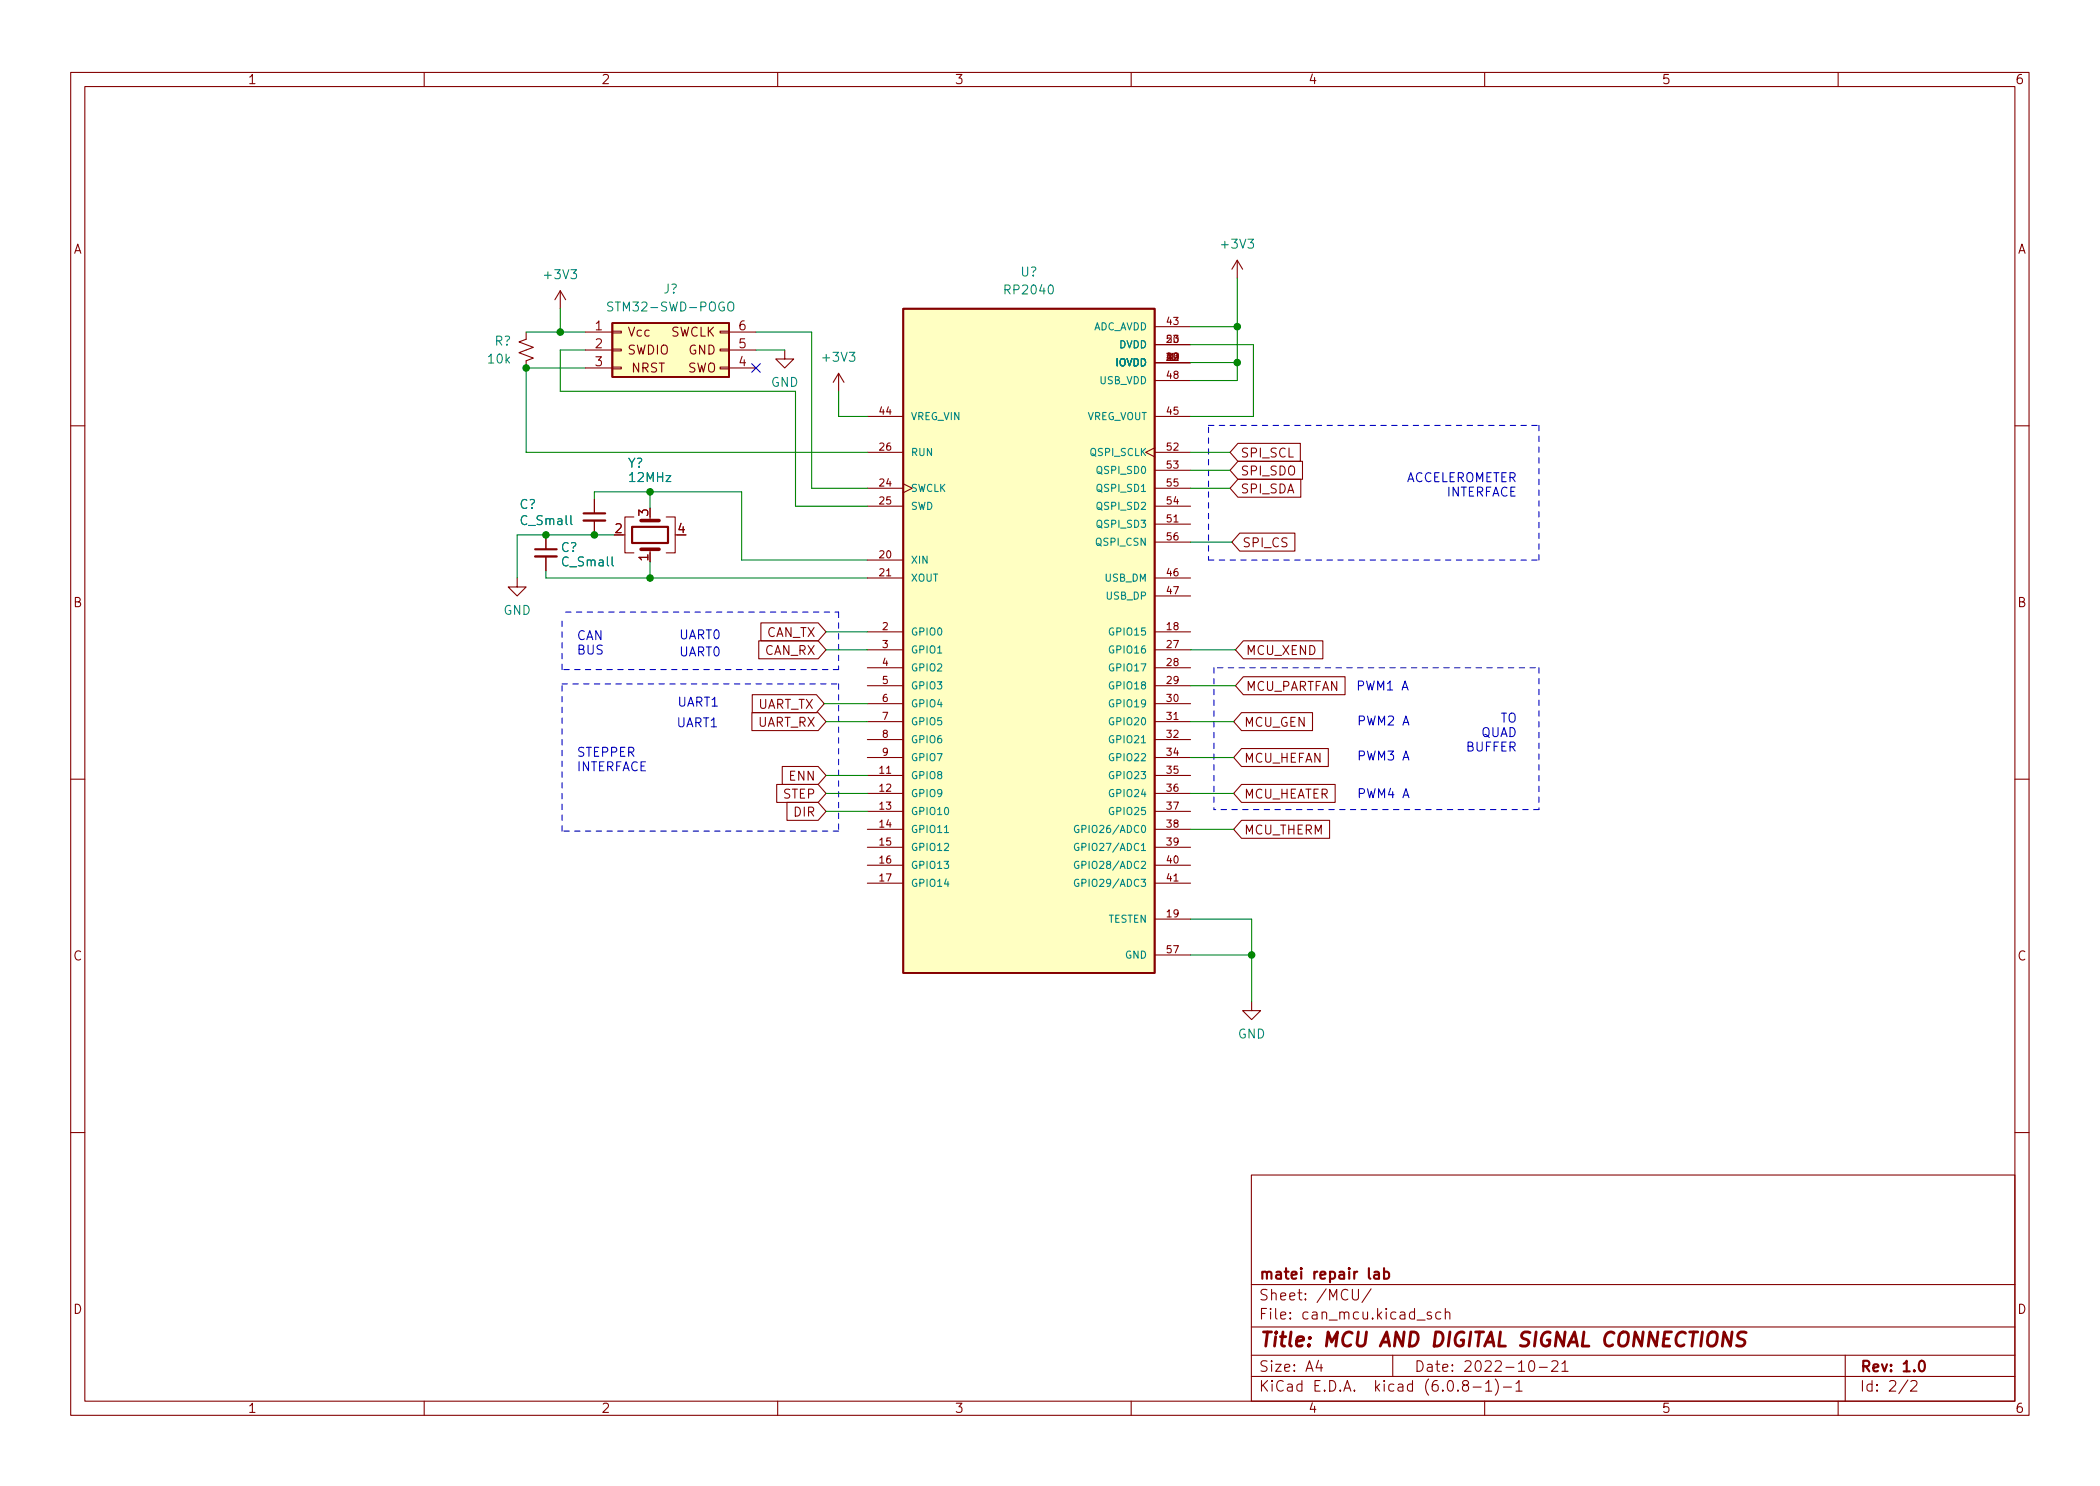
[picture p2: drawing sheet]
<svg xmlns="http://www.w3.org/2000/svg" width="297mm" height="210mm" viewBox="0 0 297 210" stroke-linecap="round" stroke-linejoin="round" font-family="sans-serif">
<g fill="none" stroke="#840000" stroke-width=".15">
<path d="M10 10.2h277v190.1h-277zM12 12.2h273v186.1h-273zM60 10.2v2M110 10.2v2M160 10.2v2M210 10.2v2M260 10.2v2M175 36.8l-.8 1.3M175 36.8v2.6M175 36.8l.8 1.3M74.4 47v1l-1 .4 2 .7-2 .8 2 .8-1 .3v1.1M79.2 41.1l-.7 1.3"/>
<path d="M79.2 41.1v2.6M79.2 41.1l.8 1.3M82.8 47h3.8M82.8 49.5h3.8M82.8 52.1h3.8M86.6 51.9h1.3v.3h-1.3zM86.6 49.4h1.3v.3h-1.3zM86.6 46.9h1.3v.2h-1.3zM101.9 51.9h1.2v.3h-1.2zM101.9 49.4h1.2v.3h-1.2zM101.9 46.9h1.2v.2h-1.2zM103.1 47h3.8"/>
<path d="M103.1 49.5h3.8M103.1 52.1h3.8M111 49.5v1.3h1.3l-1.3 1.3-1.3-1.3h1.3M118.6 52.8l-.7 1.3M118.6 52.8v2.6M118.6 52.8l.8 1.3M122.7 58.9h5.1M163.3 51.3h5.1M163.3 48.8h5.1M163.3 46.2h5.1M163.3 58.9h5.1M163.3 53.8h5.1"/>
<path d="M10 60.2h2M77.2 75.7v2M77.2 78.7v2.1M84.1 70.6v2M84.1 73.7v2M89.7 73.1h-1.3v5.1h1.3M91.9 73.1v.6M91.9 77.7v.5M94.2 73.1h1.3v5.1h-1.3M122.7 79.2h5.1M122.7 69.1h5.1M122.7 71.6h5.1"/>
<path d="M122.7 64h5.1M127.8 68.4l1.2 .7-1.2 .6M163.3 63.4l-1.2 .6 1.2 .6M163.3 69.1h5.1M163.3 71.6h5.1M163.3 64h5.1M163.3 74.2h5.1M163.3 66.5h5.1M163.3 76.7h5.1M175.1 62.7h8.8v2.6h-8.8l-1.1-1.3zM175.1 65.3h9.1v2.5h-9.1l-1.1-1.3zM175.1 67.8h8.9v2.6h-8.9l-1.1-1.3z"/>
<path d="M175.4 75.4h7.8v2.6h-7.8l-1.2-1.3zM285 60.2h2M73.2 81.8v1.3h1.2l-1.2 1.2-1.3-1.2h1.3M106.4 98.3h9.1l1.1 1.3-1.1 1.2h-9.1zM107.3 90.7h8.4l1.1 1.2-1.1 1.3h-8.4zM107.6 88.1h8.1l1.1 1.3-1.1 1.3h-8.1zM122.7 89.4h5.1M122.7 81.8h5.1M122.7 91.9h5.1M122.7 94.5h5.1M122.7 97h5.1M122.7 99.6h5.1"/>
<path d="M163.3 89.4h5.1M163.3 81.8h5.1M163.3 91.9h5.1M163.3 94.5h5.1M163.3 97h5.1M163.3 99.6h5.1M163.3 84.3h5.1M175.9 90.7h11.2v2.5h-11.2l-1.1-1.3zM175.9 95.8h14.4v2.5h-14.4l-1.1-1.3zM10 110.2h2M106.4 100.8h9.3l1.1 1.3-1.1 1.3h-9.3zM109.9 111h5.8l1.1 1.3-1.1 1.2h-5.8z"/>
<path d="M110.6 108.5h5.1l1.1 1.2-1.1 1.3h-5.1zM111.3 113.5h4.4l1.1 1.3-1.1 1.3h-4.4zM122.7 109.7h5.1M122.7 112.3h5.1M122.7 114.8h5.1M122.7 117.3h5.1M122.7 119.9h5.1M122.7 102.1h5.1M122.7 104.6h5.1M122.7 107.2h5.1M163.3 109.7h5.1M163.3 112.3h5.1"/>
<path d="M163.3 114.8h5.1M163.3 117.3h5.1M163.3 119.9h5.1M163.3 102.1h5.1M163.3 104.6h5.1M163.3 107.2h5.1M175.6 105.9h12.3v2.6h-12.3l-1.1-1.3zM175.6 111h13.3v2.5h-13.3l-1.1-1.2zM175.6 100.8h10v2.6h-10l-1.1-1.3zM175.6 116.1h12.5v2.5h-12.5l-1.1-1.3zM285 110.2h2M122.7 122.4h5.1"/>
<path d="M122.7 125h5.1M163.3 122.4h5.1M163.3 125h5.1M163.3 130h5.1M163.3 135.1h5.1M177 141.7v1.3h1.3l-1.3 1.3-1.2-1.3h1.2M10 160.2h2M177 166.3h108v32h-108zM285 160.2h2M60 198.3v2M110 198.3v2M160 198.3v2"/>
<path d="M177 194.8h108M177 191.8h108M177 187.8h108M177 181.8h108M186.5 192.5l-.4 1h1M186.9 193v1M191.3 182.4v1.2l.3 .3h.4l.1-.3v-1.2M193.9 182.4l-1.3 1.9M197 191.8v3M200.4 186.8h1.2M202.4 185.7l-.3-.1-.2 .2v.3l.5 .1 .1 .1-.1 .3h-.1h-.4M203.8 185.7l-.4-.1-.3 .3v.4l.1 .3h.2h.4"/>
<path d="M204.4 185.8a.37 .37 0 0 1 .7 0v.8M204.4 185.1v1.5M207.1 196l-.1-.1a.31 .31 0 0 1-.1-.3 .31 .31 0 0 1 .2-.3l.5 .1a.31 .31 0 0 1 .1 .3 .31 .31 0 0 1-.3 .3h-.3l-.2 .3v.4l.2 .1h.5l.1-.3-.1-.4-.2-.1M208.4 196.3h1.1M210 198.3v2M210.1 195.8l.5-.5v1.5M210.1 196.8h.9M211.5 195.1a1.72 1.72 0 0 1 0 2.3M212.6 196.3h1.2M214.4 195.8l.5-.5v1.5M214.4 196.8h.9M216.4 192.6a.36 .36 0 0 1 .6 .2 .77 .77 0 0 1-.4 1.2 1 1 0 0 1-.2-1.4z"/>
<path d="M217.7 193.5h1.2M219.5 192.7l.2-.2 .5 .1a.41 .41 0 0 1 .1 .6l-.9 .8h1M220.9 193l.5-.5v1.5M220.9 194h.9M260 198.3v2M261 191.8v6.5M269.9 195.3l-1.3 1.9M270.3 195.5l.2-.2 .5 .1a.41 .41 0 0 1 .1 .6l-.9 .8h1"/>
</g>
<path d="M75.7 77.7h3M82.5 72.6h3.1M89.4 74.5h5.1v2.3h-5.1zM195.8 179.4v1.5M194.4 180l.2-.1 .4 .1 .1 .9M195.1 180.3l-.5 .1a.29 .29 0 0 0-.3 .2 .29 .29 0 0 0 .3 .3h.5M195.8 180l.4-.1 .3 .3v.4l-.2 .3h-.1h-.4M271.6 192.6a.36 .36 0 0 1 .6 .2 .77 .77 0 0 1-.4 1.2 1 1 0 0 1-.2-1.4z" fill="none" stroke="#840000" stroke-width=".3"/>
<path d="M245 188.5l-.2 2-.9-2-.3 2M247 188.6a.85 .85 0 0 0-1.1 .1 .45 .45 0 0 0 .2 .7l.4 .1a.49 .49 0 0 1 .3 .5 .49 .49 0 0 1-.4 .5l-.8-.1" fill="none" stroke="#840000" stroke-width=".4"/>
<path d="M75.7 78.7h3M82.5 73.7h3.1" fill="none" stroke="#840000" stroke-width=".33"/>
<g fill="#ffffc2" stroke="#ffffc2" stroke-width=".14">
<path d="M127.8 43.7h35.5v94h-35.5z"/>
<path d="M86.6 45.7h16.5v7.6h-16.5z"/>
</g>
<path d="M86.6 45.7h16.5v7.6h-16.5zM127.8 43.7h35.5v94h-35.5z" fill="none" stroke="#840000" stroke-width=".25"/>
<path d="M86.7 42.8l-.5-.1-.2 .2v.3l.6 .3 .1 .3-.3 .2-.5-.1M103.1 42.8a.42 .42 0 0 1 .5 0 .42 .42 0 0 1 .2 .4v.4a.42 .42 0 0 1-.4 .4 .42 .42 0 0 1-.5-.4v-.4zM133.6 117.8h.6M152.6 116.8a.47 .47 0 0 0-.6 .5 .47 .47 0 0 0 .6 .5v-.4h-.2M152.6 119.4a.47 .47 0 0 0-.6 .4 .47 .47 0 0 0 .6 .5v-.4h-.2M152.6 121.9a.47 .47 0 0 0-.6 .5 .47 .47 0 0 0 .6 .4v-.4h-.2M152.6 124.5a.47 .47 0 0 0-.6 .4 .47 .47 0 0 0 .6 .5v-.4h-.2" fill="none" stroke="#008484" stroke-width=".15"/>
<path d="M90.7 77.7h2.5M90.7 73.7h2.5" fill="none" stroke="#840000" stroke-width=".51"/>
<g fill="none" stroke="#0000c2" stroke-width=".15" stroke-dasharray=".8 .8">
<path d="M170.9 60.4v18.8M170.9 60.2h46.8M170.9 79.2h46.8M217.7 79.2v-19M79.5 87.9v6.8M79.5 96.8h39.1M80 86.6h38.6M118.6 86.6v8.1M118.6 96.8v20.8M118.6 94.7h-39.1M171.7 94.5v20M172.2 94.5h45.5"/>
<path d="M217.7 94.5v20M79.5 117.6v-20.8M118.6 117.6h-39.1M217.7 114.5h-46"/>
</g>
<g fill="none" stroke="#008400" stroke-width=".15">
<path d="M175 39.4v14.4h-6.6M74.4 47h8.4M79.2 43.7v3.3M82.8 49.5h-3.6v5.9h33.3v16.2h10.2M82.8 52.1h-8.4v11.9h48.3M106.9 47h7.9v22.1h7.9M106.9 49.5h4.1M118.6 55.4v3.5h4.1M168.4 48.8h8.9v10.1h-8.9M168.4 51.3h6.6M168.4 46.2h6.6M84.1 70.6v-1h20.8v9.6h17.8"/>
<path d="M86.9 75.7h-13.7v6.1M91.9 69.6v2.3M91.9 79.5v2.3M168.4 69.1h5.6M168.4 66.5h5.6M168.4 64h5.6M168.4 76.7h5.8M77.2 80.8v1h45.5M116.6 99.6h6.1M116.8 91.9h5.9M116.8 89.4h5.9M168.4 97h6.4"/>
<path d="M168.4 91.9h6.4M116.8 102.1h5.9M116.8 109.7h5.9M116.8 112.3h5.9M116.8 114.8h5.9M168.4 102.1h6.1M168.4 112.3h6.1M168.4 107.2h6.1M168.4 117.3h6.1M168.4 130h8.6v11.7M168.4 135.1h8.6"/>
</g>
<path d="M106.3 51.5l1.2 1.2M107.5 51.5l-1.2 1.2" fill="none" stroke="#000084" stroke-width=".15"/>
<g fill="#008400" stroke="#008400" stroke-width=".15">
<circle cx="74.4" cy="52.1" r=".46"/>
<circle cx="84.1" cy="75.7" r=".46"/>
<circle cx="77.2" cy="75.7" r=".46"/>
<circle cx="91.9" cy="69.6" r=".46"/>
<circle cx="79.2" cy="47" r=".46"/>
<circle cx="177" cy="135.1" r=".46"/>
<circle cx="175" cy="51.3" r=".46"/>
<circle cx="91.9" cy="81.8" r=".46"/>
<circle cx="175" cy="46.2" r=".46"/>
</g>
<text font-size="2.8" fill="#840000" x="178" y="190.6">Title: MCU AND DIGITAL SIGNAL CONNECTIONS</text>
<g font-size="2.1" fill="#840000">
<text x="178" y="184">Sheet: /MCU/</text>
<text x="178" y="181">matei repair lab</text>
<text x="178" y="186.7">File: can_mcu.kicad_sch</text>
<text x="178" y="196.9">KiCad E.D.A. kicad (6.0.8-1)-1</text>
<text x="178" y="194.1">Size: A4</text>
<text x="200" y="194.1">Date: 2022-10-21</text>
<text x="263" y="194.1">Rev: 1.0</text>
<text x="263" y="196.9">Id: 2/2</text>
</g>
<g font-size="1.8" fill="#840000">
<text x="35" y="11.9">1</text>
<text x="85" y="11.9">2</text>
<text x="135" y="11.9">3</text>
<text x="185" y="11.9">4</text>
<text x="235" y="11.9">5</text>
<text x="285" y="11.9">6</text>
<text x="10.3" y="35.9">A</text>
<text x="285.3" y="35.9">A</text>
<text x="84.2" y="46.7">1</text>
<text x="88.9" y="47.6">Vcc</text>
<text x="94.8" y="47.6">SWCLK</text>
<text x="104.5" y="46.7">6</text>
<text x="84.2" y="49.3">2</text>
<text x="84.2" y="51.8">3</text>
<text x="88.7" y="50.2">SWDIO</text>
<text x="89.3" y="52.7">NRST</text>
<text x="97.2" y="52.7">SWO</text>
<text x="97.3" y="50.2">GND</text>
<text x="104.5" y="51.8">4</text>
<text x="104.5" y="49.3">5</text>
<text x="175.4" y="64.7">SPI_SCL</text>
<text x="175.4" y="67.3">SPI_SDO</text>
<text x="175.4" y="69.8">SPI_SDA</text>
<text x="87" y="75.4">2</text>
<text x="91.7" y="73" transform="rotate(-90 91.7 73)">3</text>
<text x="95.9" y="75.4">4</text>
<text x="175.7" y="77.4">SPI_CS</text>
<text x="91.7" y="79.4" transform="rotate(-90 91.7 79.4)">1</text>
<text x="10.3" y="85.9">B</text>
<text x="285.3" y="85.9">B</text>
<text x="108.1" y="92.7">CAN_RX</text>
<text x="108.3" y="90.1">CAN_TX</text>
<text x="176.2" y="92.7">MCU_XEND</text>
<text x="107" y="100.3">UART_TX</text>
<text x="176.2" y="97.7">MCU_PARTFAN</text>
<text x="107.1" y="102.8">UART_RX</text>
<text x="175.9" y="107.9">MCU_HEFAN</text>
<text x="175.9" y="102.8">MCU_GEN</text>
<text x="110.8" y="113">STEP</text>
<text x="111.7" y="110.4">ENN</text>
<text x="175.9" y="113">MCU_HEATER</text>
<text x="112.4" y="115.5">DIR</text>
<text x="175.9" y="118.1">MCU_THERM</text>
<text x="10.3" y="135.9">C</text>
<text x="285.3" y="135.9">C</text>
<text x="10.3" y="185.9">D</text>
<text x="285.3" y="185.9">D</text>
<text x="35" y="199.9">1</text>
<text x="85" y="199.9">2</text>
<text x="135" y="199.9">3</text>
<text x="185" y="199.9">4</text>
<text x="235" y="199.9">5</text>
<text x="285" y="199.9">6</text>
</g>
<g font-size="1.8" fill="#008484">
<text x="172.9" y="35.2">+3V3</text>
<text x="77.2" y="39.5">+3V3</text>
<text x="93.8" y="41.5">J?</text>
<text x="142.3" y="41.7">RP2040</text>
<text x="144.4" y="39.1">U?</text>
<text x="86.7" y="44.1">STM32-SWD-POGO</text>
<text x="69.1" y="51.4">10k</text>
<text x="70" y="48.9">R?</text>
<text x="116.5" y="51.2">+3V3</text>
<text x="109" y="54.7">GND</text>
<text x="88.8" y="66.2">Y?</text>
<text x="89.1" y="68.2">12MHz</text>
<text x="73.5" y="72">C?</text>
<text x="73.8" y="74.3">C_Small</text>
<text x="79.3" y="78.1">C?</text>
<text x="79.6" y="80.1">C_Small</text>
<text x="71.2" y="87">GND</text>
<text x="175.1" y="146.9">GND</text>
</g>
<g font-size="1.8" fill="#0000c2">
<text x="198.5" y="68.2">ACCELEROMETER</text>
<text x="204.5" y="70.3">INTERFACE</text>
<text x="81.5" y="90.6">CAN</text>
<text x="81.5" y="92.6">BUS</text>
<text x="96" y="90.5">UART0</text>
<text x="96" y="92.9">UART0</text>
<text x="95.8" y="100">UART1</text>
<text x="191.8" y="97.7">PWM1 A</text>
<text x="81.5" y="107.1">STEPPER</text>
<text x="95.6" y="102.9">UART1</text>
<text x="191.9" y="107.6">PWM3 A</text>
<text x="191.9" y="102.6">PWM2 A</text>
<text x="207.5" y="106.3">BUFFER</text>
<text x="209.4" y="104.3">QUAD</text>
<text x="212.2" y="102.2">TO</text>
<text x="81.5" y="109.1">INTERFACE</text>
<text x="191.9" y="112.9">PWM4 A</text>
</g>
<g font-size="1.4" fill="#008484">
<text x="154.4" y="46.7">ADC_AVDD</text>
<text x="157.8" y="51.8">IOVDD</text>
<text x="158.3" y="49.3">DVDD</text>
<text x="128.8" y="59.4">VREG_VIN</text>
<text x="153.6" y="59.4">VREG_VOUT</text>
<text x="155.5" y="54.4">USB_VDD</text>
<text x="128.8" y="64.5">RUN</text>
<text x="154.3" y="64.5">QSPI_SCLK</text>
<text x="128.8" y="69.6">SWCLK</text>
<text x="155.4" y="67.1">QSPI_SD0</text>
<text x="155.4" y="69.6">QSPI_SD1</text>
<text x="128.8" y="72.1">SWD</text>
<text x="155.2" y="77.2">QSPI_CSN</text>
<text x="155.4" y="74.7">QSPI_SD3</text>
<text x="155.4" y="72.1">QSPI_SD2</text>
<text x="128.8" y="79.8">XIN</text>
<text x="128.8" y="82.3">XOUT</text>
<text x="156.3" y="82.3">USB_DM</text>
<text x="128.8" y="89.9">GPIO0</text>
<text x="156.6" y="84.8">USB_DP</text>
<text x="157.2" y="89.9">GPIO15</text>
<text x="128.8" y="92.5">GPIO1</text>
<text x="128.8" y="95">GPIO2</text>
<text x="157.2" y="92.5">GPIO16</text>
<text x="157.2" y="95">GPIO17</text>
<text x="128.8" y="97.5">GPIO3</text>
<text x="128.8" y="100.1">GPIO4</text>
<text x="157.2" y="97.5">GPIO18</text>
<text x="157.2" y="100.1">GPIO19</text>
<text x="128.8" y="102.6">GPIO5</text>
<text x="128.8" y="105.2">GPIO6</text>
<text x="128.8" y="107.7">GPIO7</text>
<text x="157.2" y="102.6">GPIO20</text>
<text x="157.2" y="105.2">GPIO21</text>
<text x="157.2" y="107.7">GPIO22</text>
<text x="128.8" y="110.2">GPIO8</text>
<text x="128.8" y="112.8">GPIO9</text>
<text x="157.2" y="110.2">GPIO23</text>
<text x="157.2" y="112.8">GPIO24</text>
<text x="128.8" y="115.3">GPIO10</text>
<text x="128.8" y="117.9">GPIO11</text>
<text x="152.9" y="117.9">GPIO26/ADC0</text>
<text x="157.2" y="115.3">GPIO25</text>
<text x="128.8" y="120.4">GPIO12</text>
<text x="128.8" y="122.9">GPIO13</text>
<text x="128.8" y="125.5">GPIO14</text>
<text x="152.9" y="120.4">GPIO27/ADC1</text>
<text x="152.9" y="122.9">GPIO28/ADC2</text>
<text x="152.9" y="125.5">GPIO29/ADC3</text>
<text x="156.7" y="130.6">TESTEN</text>
<text x="159.2" y="135.6">GND</text>
</g>
<g font-size="1.4" fill="#840000">
<text x="165.1" y="46">43</text>
<text x="165.1" y="51">10</text>
<text x="165.1" y="53.6">48</text>
<text x="165.1" y="48.5">50</text>
<text x="165.5" y="51">1</text>
<text x="124.4" y="58.7">44</text>
<text x="165.1" y="58.7">45</text>
<text x="124.4" y="63.7">26</text>
<text x="165.1" y="63.7">52</text>
<text x="124.4" y="68.8">24</text>
<text x="124.4" y="71.4">25</text>
<text x="165.1" y="66.3">53</text>
<text x="165.1" y="71.4">54</text>
<text x="165.1" y="68.8">55</text>
<text x="165.1" y="73.9">51</text>
<text x="165.1" y="76.4">56</text>
<text x="124.4" y="79">20</text>
<text x="124.4" y="81.5">21</text>
<text x="165.1" y="81.5">46</text>
<text x="124.8" y="89.1">2</text>
<text x="165.1" y="89.1">18</text>
<text x="165.1" y="84.1">47</text>
<text x="124.8" y="91.7">3</text>
<text x="124.8" y="94.2">4</text>
<text x="165.1" y="91.7">27</text>
<text x="165.1" y="94.2">28</text>
<text x="124.8" y="96.8">5</text>
<text x="124.8" y="99.3">6</text>
<text x="124.8" y="101.8">7</text>
<text x="165.1" y="96.8">29</text>
<text x="165.1" y="99.3">30</text>
<text x="165.1" y="101.8">31</text>
<text x="124.8" y="104.4">8</text>
<text x="124.8" y="106.9">9</text>
<text x="165.1" y="104.4">32</text>
<text x="165.1" y="106.9">34</text>
<text x="124.4" y="109.5">11</text>
<text x="124.4" y="112">12</text>
<text x="165.1" y="109.5">35</text>
<text x="165.1" y="112">36</text>
<text x="124.4" y="114.5">13</text>
<text x="124.4" y="117.1">14</text>
<text x="124.4" y="119.6">15</text>
<text x="165.1" y="114.5">37</text>
<text x="165.1" y="117.1">38</text>
<text x="165.1" y="119.6">39</text>
<text x="124.4" y="122.2">16</text>
<text x="124.4" y="124.7">17</text>
<text x="165.1" y="122.2">40</text>
<text x="165.1" y="124.7">41</text>
<text x="165.1" y="129.8">19</text>
<text x="165.1" y="134.9">57</text>
</g>
</svg>
